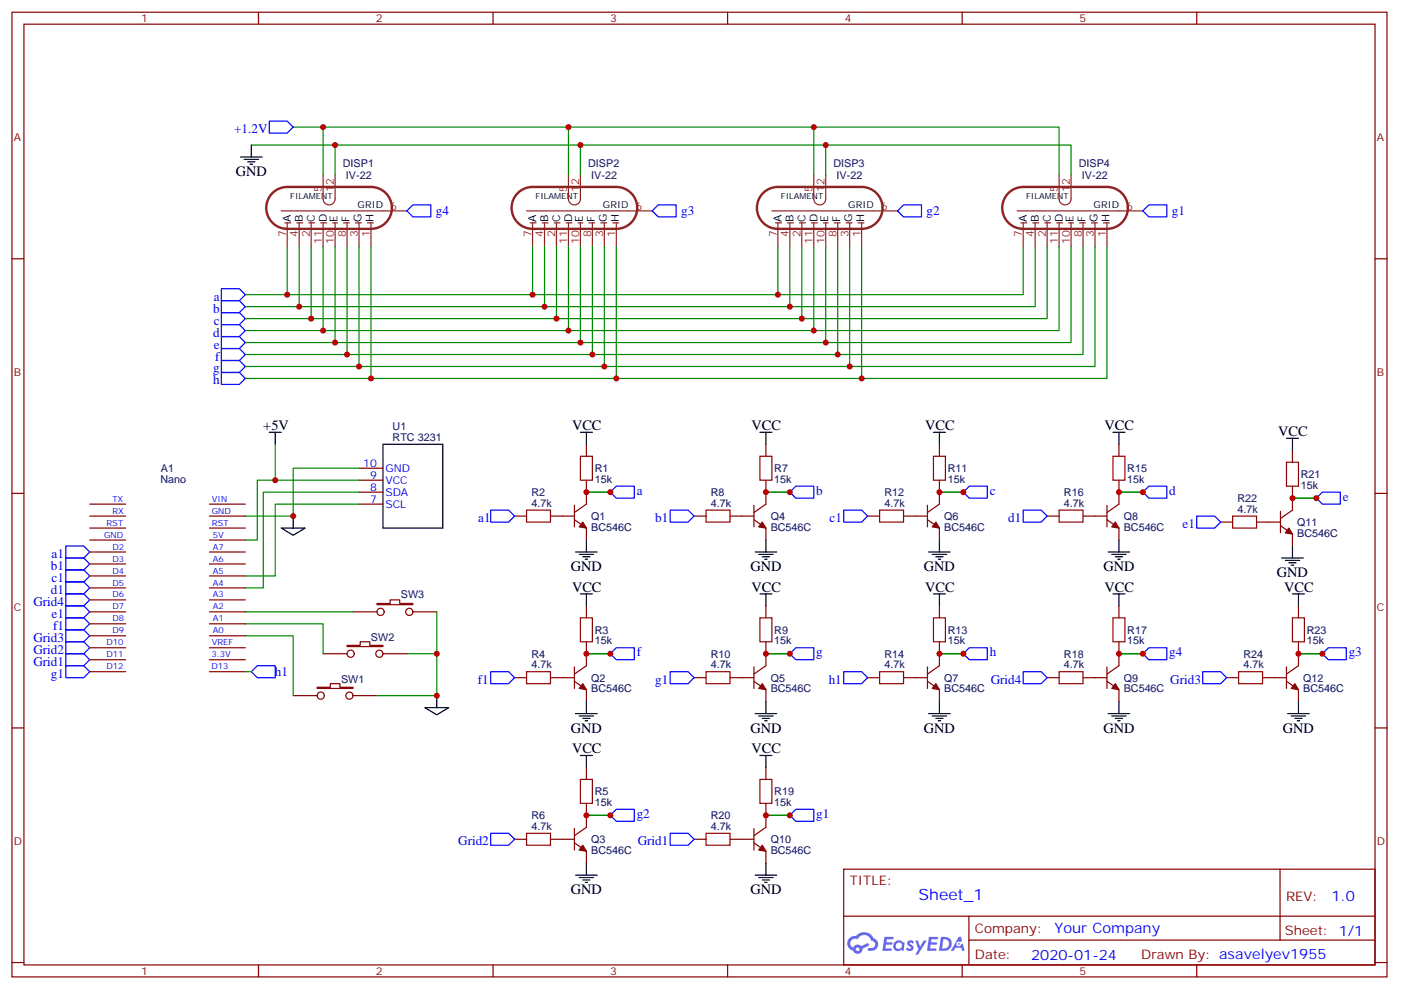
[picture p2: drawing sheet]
<svg xmlns="http://www.w3.org/2000/svg" width="413mm" height="292mm" viewBox="0 0 413 292" stroke-linecap="round" stroke-linejoin="round" font-family="sans-serif">
<g fill="none" stroke="#870000" stroke-width=".35">
<path d="M3.5 3.6h405.4v284.3h-405.4zM7.1 7.1h398.2v277.3h-398.2zM76.2 3.6v3.5M145.3 3.6v3.5M214.5 3.6v3.5M283.6 3.6v3.5M352.8 3.6v3.5M3.5 76.3h3.6M405.3 76.3h3.6M3.5 145.4h3.6M405.3 145.4h3.6M3.5 214.6h3.6"/>
<path d="M405.3 214.6h3.6M248.7 256.2h156.6v28.2h-156.6zM377.3 256.2v20.9M248.7 270h156.5M285.6 277.1h119.6M285.6 270v14.1M3.5 283.7h3.6M76.2 284.4v3.5M145.3 284.4v3.5M214.5 284.4v3.5M283.6 284.4v3.5M352.8 284.4v3.5"/>
<path d="M405.3 283.7h3.6"/>
</g>
<g fill="#5487ff">
<path d="M267.7 277.4a1.22 1.22 0 0 1 1.7 .2l-.4 .6a.47 .47 0 0 0-.3-.4 .47 .47 0 0 0-.5 .2l.1 .2a1.14 1.14 0 0 1 .8 1.8 1.14 1.14 0 0 1-1.9 0l-.2-.2 .5-.6 .7 .4a.29 .29 0 0 0 .3-.2 .29 .29 0 0 0-.2-.3 1.04 1.04 0 0 1-.6-1.7z"/>
<path d="M260.7 276.1h2.4l.3 .2-.2 .5-1.8 .1-.1 .8h1.5l.3 .4-.3 .3h-1.6l-.2 1.1 1.7 .1 .2 .3-.2 .3-2.6 .1z"/>
<path d="M273.8 276.1h2.4l.3 .2-.1 .5-1.8 .1-.2 .8h1.6l.3 .4-.4 .3h-1.6l-.1 1.1 1.7 .1 .2 .3-.2 .3-2.6 .1z"/>
<path d="M282.6 276.1h.7l.3 1.3-.6 .3a.69 .69 0 0 0-1 .3 .69 .69 0 0 0 .4 .9 .69 .69 0 0 0 .9-.6l.5-.2 .6 2.2h-.8l-.2-.9h-1.8l-.5 .9h-.8z"/>
<path d="M269.8 277.2h.8l.6 1.8 1.1-1.8h.9l-2.6 4.2h-.8l.9-1.6z"/>
<path d="M277.4 276.1l-.6 4.2h1.3a2.11 2.11 0 0 0 2.5-2.1 2.11 2.11 0 0 0-2.5-2.1zM278.1 276.8a1.39 1.39 0 0 1 1.7 1.5 1.39 1.39 0 0 1-1.8 1.2h-.3z"/>
<path d="M263.7 277.7a1.54 1.54 0 0 0-.1 2.2 1.54 1.54 0 0 0 2.2 .1l.6 .3 .3-2.3-.2-.3h-.4a1.49 1.49 0 0 0-2.4 0zM264 278.7a.94 .94 0 0 1 1.8 0 .94 .94 0 0 1-1.8 0z"/>
<path d="M250.4 276.5a2.18 2.18 0 0 0 1.1 3.7 1.44 1.44 0 0 0 1.6 .9 1.44 1.44 0 0 0 1.2-1.5l2-1-.5-.7-1.9 1a1.47 1.47 0 0 0-2.4 .4 1.39 1.39 0 0 1-.7-1.9 1.39 1.39 0 0 1 2-.5 2.12 2.12 0 0 1 2.2-1.3 2.12 2.12 0 0 1 1.9 1.7 1.14 1.14 0 0 1 1.1 1.4 1.14 1.14 0 0 1-1.7 .7 .43 .43 0 0 0-.5 .4 .43 .43 0 0 0 .4 .5 1.98 1.98 0 0 0 2.5-1.3 1.98 1.98 0 0 0-1.2-2.5 3.1 3.1 0 0 0-5.3-.7l-.9 .1zM252.3 279.8a.55 .55 0 0 1 1.1 0 .55 .55 0 0 1-1.1 0z"/>
<circle cx="282.6" cy="278.2" r=".26"/>
</g>
<path d="M80.3 56.9a6.2 6.2 0 0 1 4.4-1.8h24.7a6.2 6.2 0 0 1 6.1 6.2 6.2 6.2 0 0 1-6.1 6.2h-24.7a6.2 6.2 0 0 1-5.7-3.9 6.2 6.2 0 0 1 1.3-6.7zM152.6 56.9a6.2 6.2 0 0 1 4.4-1.8h24.7a6.2 6.2 0 0 1 6.2 6.2 6.2 6.2 0 0 1-6.2 6.2h-24.7a6.2 6.2 0 0 1-5.7-3.9 6.2 6.2 0 0 1 1.3-6.7zM224.9 56.9a6.2 6.2 0 0 1 4.4-1.8h24.7a6.2 6.2 0 0 1 6.2 6.2 6.2 6.2 0 0 1-6.2 6.2h-24.7a6.2 6.2 0 0 1-5.7-3.9 6.2 6.2 0 0 1 1.3-6.7zM297.3 56.9a6.2 6.2 0 0 1 4.3-1.8h24.7a6.2 6.2 0 0 1 6.2 6.2 6.2 6.2 0 0 1-6.2 6.2h-24.7a6.2 6.2 0 0 1-5.7-3.9 6.2 6.2 0 0 1 1.4-6.7z" fill="none" stroke="#8c2424" stroke-width=".71"/>
<g fill="none" stroke="#8c2424" stroke-width=".35">
<path d="M95.2 51.6v7a1.76 1.76 0 0 0 1.8 1.8 1.76 1.76 0 0 0 1.8-1.8v-7M167.6 51.6v7a1.76 1.76 0 0 0 1.7 1.8 1.76 1.76 0 0 0 1.8-1.8v-7M239.9 51.6v7a1.76 1.76 0 0 0 1.8 1.8 1.76 1.76 0 0 0 1.7-1.8v-7M312.2 51.6v7a1.76 1.76 0 0 0 1.8 1.8 1.76 1.76 0 0 0 1.7-1.8v-7M82.9 62.2h37M84 65.7h1.7M84.7 65.7v7M87.5 65.7h1.8M88.2 65.7v7M91 65.7h1.8M91.7 65.7v7M94.5 65.7h1.8"/>
<path d="M95.2 65.7v7M98.1 65.7h1.4M98.8 65.7v7M101.2 65.7h1.8M102.3 65.7v7M104.8 65.7h1.7M105.8 65.7v7M108.3 65.7h1.8M109.4 65.7v7M155.2 62.2h37.1M156.3 65.7h1.7M157 65.7v7"/>
<path d="M159.8 65.7h1.8M160.5 65.7v7M163.3 65.7h1.8M164 65.7v7M166.9 65.7h1.7M167.6 65.7v7M170.4 65.7h1.4M171.1 65.7v7M173.6 65.7h1.7M174.6 65.7v7M177.1 65.7h1.8M178.2 65.7v7"/>
<path d="M180.6 65.7h1.8M181.7 65.7v7M227.5 62.2h37.1M228.6 65.7h1.8M229.3 65.7v7M232.1 65.7h1.8M232.8 65.7v7M235.7 65.7h1.7M236.4 65.7v7M239.2 65.7h1.7M239.9 65.7v7M242.7 65.7h1.4"/>
<path d="M243.4 65.7v7M245.9 65.7h1.7M246.9 65.7v7M249.4 65.7h1.8M250.5 65.7v7M252.9 65.7h1.8M254 65.7v7M299.9 62.2h37M300.9 65.7h1.8M301.6 65.7v7M304.4 65.7h1.8M305.2 65.7v7"/>
<path d="M308 65.7h1.7M308.7 65.7v7M311.5 65.7h1.8M312.2 65.7v7M315 65.7h1.4M315.7 65.7v7M318.2 65.7h1.8M319.3 65.7v7M321.7 65.7h1.8M322.8 65.7v7M325.3 65.7h1.7M326.3 65.7v7"/>
</g>
<g fill="none" stroke="#008700" stroke-width=".35">
<path d="M86.4 37.5h8.8M167.6 37.5h-72.4v14.1M239.9 37.5h72.3v14.1M74.1 42.8h24.7v8.8M98.8 42.8h72.3M167.6 51.6v-14.1h72.3v14.1M243.4 51.6v-8.8h72.3v8.8M243.4 42.8h-72.3v8.8M84.7 72.7v14.2h72.3v-14.2M88.2 72.7v17.7h72.3M91.7 72.7v21.2h72.3v-21.2M95.2 72.7v24.7h72.4"/>
<path d="M98.8 72.7v28.3h72.3v-28.3M102.3 72.7v31.8h72.3M105.8 72.7v35.3h72.4v-35.3M109.4 72.7v38.8h72.3M160.5 72.7v17.7h72.3M167.6 72.7v24.7h72.3M174.6 72.7v31.8h72.3M181.7 72.7v38.8h72.3M229.3 72.7v14.2h-72.3M232.8 72.7v17.7h72.4v-17.7M236.4 72.7v21.2h-72.4M239.9 72.7v24.7h72.3v-24.7"/>
<path d="M243.4 72.7v28.3h-72.3M246.9 72.7v31.8h72.4v-31.8M250.5 72.7v35.3h-72.3M254 72.7v38.8h72.3v-38.8M301.6 72.7v14.2h-72.3M308.7 72.7v21.2h-72.3M315.7 72.7v28.3h-72.3M322.8 72.7v35.3h-72.3M72.3 86.9h12.4M72.3 90.4h15.9M72.3 93.9h19.4M72.3 97.4h22.9"/>
<path d="M72.3 101h26.5M72.3 104.5h30M72.3 108h33.5M72.3 111.5h37.1M81.1 131v10.5h24.7M105.8 138h-19.4v14.1h-14.1M81.1 141.5h-5.3v17.7h-3.5M105.8 145.1h-28.2v28.2h-5.3M105.8 148.6h-24.7v21.2h-8.8M172.9 145.1h7M225.8 145.1h7M276.9 145.1h7.1"/>
<path d="M329.8 145.1h7.1M381 146.8h7.1M72.3 187.4h14.1v17.6M72.3 183.9h22.9v8.8M72.3 180.3h31.8M72.3 198h1.8M128.8 180.3v12.4h-8.9M128.8 192.7v12.3h-17.7M172.9 192.7h7M225.8 192.7h7M276.9 192.7h7.1M329.8 192.7h7.1"/>
<path d="M382.8 192.7h7M172.9 240.3h7M225.8 240.3h7"/>
</g>
<g fill="none" stroke="#00f" stroke-width=".35">
<path d="M79.4 35.7h5.3l1.7 1.8-1.7 1.7h-5.3zM119.9 62.2l1.8-1.8h5.3v3.5h-5.3zM192.3 62.2l1.7-1.8h5.3v3.5h-5.3zM264.6 62.2l1.7-1.8h5.3v3.5h-5.3zM336.9 62.2l1.8-1.8h5.3v3.5h-5.3zM65.3 85.1h5.3l1.7 1.8-1.7 1.7h-5.3zM65.3 88.6h5.3l1.7 1.8-1.7 1.7h-5.3zM65.3 92.1h5.3l1.7 1.8-1.7 1.8h-5.3zM65.3 95.7h5.3l1.7 1.7-1.7 1.8h-5.3zM65.3 99.2h5.3l1.7 1.8-1.7 1.7h-5.3zM65.3 102.7h5.3l1.7 1.8-1.7 1.8h-5.3zM65.3 106.3h5.3l1.7 1.7-1.7 1.8h-5.3z"/>
<path d="M65.3 109.8h5.3l1.7 1.7-1.7 1.8h-5.3zM144.6 150.4h5.3l1.8 1.7-1.8 1.8h-5.3zM179.9 145.1l1.8-1.8h5.3v3.5h-5.3zM197.6 150.4h5.2l1.8 1.7-1.8 1.8h-5.2zM232.8 145.1l1.8-1.8h5.3v3.5h-5.3zM248.7 150.4h5.3l1.8 1.7-1.8 1.8h-5.3zM284 145.1l1.8-1.8h5.2v3.5h-5.2zM301.6 150.4h5.3l1.8 1.7-1.8 1.8h-5.3zM336.9 145.1l1.8-1.8h5.3v3.5h-5.3zM352.8 152.1h5.3l1.7 1.8-1.7 1.7h-5.3zM389.8 145.1h5.3v3.5h-5.3l-1.7-1.8zM19.4 175h5.3l1.8 1.8-1.8 1.8h-5.3z"/>
<path d="M19.4 178.6h5.3l1.8 1.7-1.8 1.8h-5.3zM19.4 171.5h5.3l1.8 1.8-1.8 1.7h-5.3zM19.4 168h5.3l1.8 1.8-1.8 1.7h-5.3zM19.4 164.5h5.3l1.8 1.7-1.8 1.8h-5.3zM19.4 160.9h5.3l1.8 1.8-1.8 1.8h-5.3zM19.4 192.7h5.3l1.8 1.8-1.8 1.7h-5.3zM19.4 189.2h5.3l1.8 1.7-1.8 1.8h-5.3zM19.4 185.6h5.3l1.8 1.8-1.8 1.8h-5.3zM19.4 196.2h5.3l1.8 1.8-1.8 1.7h-5.3zM19.4 182.1h5.3l1.8 1.8-1.8 1.7h-5.3zM74.1 198l1.7-1.8h5.3v3.5h-5.3zM144.6 198h5.3l1.8 1.7-1.8 1.8h-5.3z"/>
<path d="M179.9 192.7l1.8-1.8h5.3v3.6h-5.3zM197.6 198h5.2l1.8 1.7-1.8 1.8h-5.2zM232.8 192.7l1.8-1.8h5.3v3.6h-5.3zM248.7 198h5.3l1.8 1.7-1.8 1.8h-5.3zM284 192.7l1.8-1.8h5.2v3.6h-5.2zM301.6 198h5.3l1.8 1.7-1.8 1.8h-5.3zM336.9 192.7l1.8-1.8h5.3v3.6h-5.3zM354.5 198h5.3l1.8 1.7-1.8 1.8h-5.3zM389.8 192.7l1.8-1.8h5.3v3.6h-5.3zM144.6 245.6h5.3l1.8 1.8-1.8 1.7h-5.3zM179.9 240.3l1.8-1.8h5.3v3.6h-5.3zM197.6 245.6h5.2l1.8 1.8-1.8 1.7h-5.2z"/>
<path d="M232.8 240.3l1.8-1.8h5.3v3.6h-5.3z"/>
</g>
<g fill="none" stroke="#000" stroke-width=".35">
<path d="M70.9 46.3h6.4M72 47h4.2M73 47.7h2.1M73.7 48.4h.7M74.1 42.8v3.5M79.4 127.4h3.5M81.1 127.4v3.6M112.9 131h17.6v24.6h-17.6zM171.1 127.4h3.5M172.9 127.4v3.6M224 127.4h3.5M225.8 127.4v3.6"/>
<path d="M275.2 127.4h3.5M276.9 127.4v3.6M328.1 127.4h3.5M329.8 127.4v3.6M379.2 129.2h3.6M381 129.2v3.5M82.9 155.6h7.1l-3.6 2.2zM86.4 152.1v3.5M172.9 159.2v3.5M225.8 159.2v3.5M276.9 159.2v3.5M329.8 159.2v3.5"/>
<path d="M169.7 162.7h6.3M170.7 163.4h4.3M171.1 175h3.5M171.8 164.1h2.1M172.5 164.8h.7M172.9 175v3.6M222.6 162.7h6.4M223.7 163.4h4.2M224 175h3.5M224.7 164.1h2.1M225.4 164.8h.7M225.8 175v3.6"/>
<path d="M273.8 162.7h6.3M274.8 163.4h4.2M275.2 175h3.5M275.9 164.1h2.1M276.6 164.8h.7M276.9 175v3.6M326.7 162.7h6.3M327.7 163.4h4.3M328.1 175h3.5M328.8 164.1h2.1M329.5 164.8h.7M329.8 175v3.6"/>
<path d="M377.8 164.5h6.4M378.9 165.2h4.2M379.9 165.9h2.2M380.6 166.6h.8M381 175h3.5M381 160.9v3.6M382.8 175v3.6M125.2 208.6h7.1l-3.5 2.1zM128.8 205v3.6M169.7 210.3h6.3M170.7 211h4.3M171.8 211.7h2.1"/>
<path d="M172.5 212.4h.7M172.9 206.8v3.5M222.6 210.3h6.4M223.7 211h4.2M224.7 211.7h2.1M225.4 212.4h.7M225.8 206.8v3.5M273.8 210.3h6.3M274.8 211h4.2M275.9 211.7h2.1M276.6 212.4h.7M276.9 206.8v3.5"/>
<path d="M326.7 210.3h6.3M327.7 211h4.3M328.8 211.7h2.1M329.5 212.4h.7M329.8 206.8v3.5M379.6 210.3h6.3M380.6 211h4.3M381.7 211.7h2.1M382.4 212.4h.7M382.8 206.8v3.5M171.1 222.7h3.5M172.9 222.7v3.5"/>
<path d="M224 222.7h3.5M225.8 222.7v3.5M169.7 258h6.3M170.7 258.7h4.3M171.8 259.4h2.1M172.9 254.4v3.6M222.6 258h6.4M223.7 258.7h4.2M224.7 259.4h2.1M225.8 254.4v3.6M172.5 260.1h.7M225.4 260.1h.7"/>
</g>
<g fill="none" stroke="#870000" stroke-width=".35">
<path d="M105.8 138h7.1M172.9 131v3.5M225.8 131v3.5M276.9 131v3.5M329.8 131v3.5M381 132.7v3.5M26.5 148.6h10.5M26.5 152.1h10.5M26.5 155.6h10.5M26.5 159.2h10.5M61.7 148.6h10.6M61.7 152.1h10.6"/>
<path d="M61.7 155.6h10.6M61.7 159.2h10.6M105.8 148.6h7.1M105.8 145.1h7.1M105.8 141.5h7.1M151.7 152.1h3.5M162.3 152.1h7M169.3 153.2l3.6 2.4v3.6M169.3 148.9v6.4M172.9 141.5v7.1l-3.6 2.5M204.6 152.1h3.5M215.2 152.1h7"/>
<path d="M222.2 153.2l3.6 2.4v3.6M222.2 148.9v6.4M225.8 141.5v7.1l-3.6 2.5M255.8 152.1h3.5M266.3 152.1h7.1M273.4 153.2l3.5 2.4v3.6M273.4 148.9v6.4M276.9 141.5v7.1l-3.5 2.5M308.7 152.1h3.5M319.3 152.1h7M326.3 153.2l3.5 2.4v3.6M326.3 148.9v6.4"/>
<path d="M329.8 141.5v7.1l-3.5 2.5M359.8 153.9h3.6M370.4 153.9h7.1M377.5 154.9l3.5 2.5v3.5M377.5 150.7v6.4M381 143.3v7.1l-3.5 2.4M26.5 162.7h10.5M26.5 166.2h10.5M26.5 169.8h10.5M26.5 173.3h10.5M26.5 176.8h10.5M61.7 162.7h10.6"/>
<path d="M61.7 166.2h10.6M61.7 169.8h10.6M61.7 173.3h10.6M61.7 176.8h10.6M111.1 177.9h3.9v-1.1h2.8v1.1h3.9v.3h-10.6zM172.9 178.6v3.5M225.8 178.6v3.5M276.9 178.6v3.5M329.8 178.6v3.5M382.8 178.6v3.5M26.5 180.3h10.5M26.5 183.9h10.5"/>
<path d="M26.5 187.4h10.5M26.5 190.9h10.5M26.5 194.5h10.5M26.5 198h10.5M61.7 180.3h10.6M61.7 183.9h10.6M61.7 187.4h10.6M61.7 190.9h10.6M61.7 194.5h10.6M61.7 198h10.6M95.2 192.7h7.1M102.3 190.2h3.9v-1h2.8v1h3.9v.4h-10.6z"/>
<path d="M104.1 180.3h7M112.9 192.7h7M121.7 180.3h7.1M151.7 199.7h3.5M162.3 199.7h7M169.3 196.6v6.3M172.9 189.2v7l-3.6 2.5M204.6 199.7h3.5M215.2 199.7h7M222.2 196.6v6.3M225.8 189.2v7l-3.6 2.5M255.8 199.7h3.5"/>
<path d="M266.3 199.7h7.1M273.4 196.6v6.3M276.9 189.2v7l-3.5 2.5M308.7 199.7h3.5M319.3 199.7h7M326.3 196.6v6.3M329.8 189.2v7l-3.5 2.5M361.6 199.7h3.5M372.2 199.7h7M379.2 196.6v6.3M382.8 189.2v7l-3.6 2.5M86.4 205h7.1"/>
<path d="M93.5 202.6h3.9v-1.1h2.8v1.1h3.9v.3h-10.6zM104.1 205h7M169.3 200.8l3.6 2.5v3.5M222.2 200.8l3.6 2.5v3.5M273.4 200.8l3.5 2.5v3.5M326.3 200.8l3.5 2.5v3.5M379.2 200.8l3.6 2.5v3.5M172.9 226.2v3.5M172.9 236.8v7l-3.6 2.5M225.8 226.2v3.5M225.8 236.8v7l-3.6 2.5M151.7 247.4h3.5"/>
<path d="M162.3 247.4h7M169.3 248.4l3.6 2.5v3.5M169.3 244.2v6.3M204.6 247.4h3.5M215.2 247.4h7M222.2 248.4l3.6 2.5v3.5M222.2 244.2v6.3"/>
<circle cx="103.4" cy="192.7" r="1.06"/>
<circle cx="111.8" cy="192.7" r="1.06"/>
<circle cx="112.2" cy="180.3" r="1.06"/>
<circle cx="120.6" cy="180.3" r="1.06"/>
<circle cx="94.5" cy="205" r="1.06"/>
<circle cx="103" cy="205" r="1.06"/>
</g>
<g fill="#870000" stroke="#870000" stroke-width=".35">
<path d="M171.8 153.9l1.1 1.7-2.2-.3z"/>
<path d="M171.8 201.5l1.1 1.8-2.2-.4z"/>
<path d="M171.8 249.1l1.1 1.8-2.2-.4z"/>
<path d="M224.7 153.9l1.1 1.7-2.1-.3z"/>
<path d="M224.7 201.5l1.1 1.8-2.1-.4z"/>
<path d="M275.9 153.9l1 1.7-2.1-.3z"/>
<path d="M275.9 201.5l1 1.8-2.1-.4z"/>
<path d="M328.8 153.9l1 1.7-2.1-.3z"/>
<path d="M328.8 201.5l1 1.8-2.1-.4z"/>
<path d="M224.7 249.1l1.1 1.8-2.1-.4z"/>
<path d="M379.9 155.6l1.1 1.8-2.1-.3z"/>
<path d="M381.7 201.5l1.1 1.8-2.2-.4z"/>
</g>
<g fill="none" stroke="#a10000" stroke-width=".35">
<path d="M171.1 134.5h3.5v7h-3.5zM224 134.5h3.5v7h-3.5zM275.2 134.5h3.5v7h-3.5zM328.1 134.5h3.5v7h-3.5zM379.2 136.2h3.6v7.1h-3.6zM155.2 150.4h7.1v3.5h-7.1zM208.1 150.4h7.1v3.5h-7.1zM259.3 150.4h7v3.5h-7zM312.2 150.4h7.1v3.5h-7.1zM363.4 152.1h7v3.5h-7zM155.2 198h7.1v3.5h-7.1zM171.1 182.1h3.5v7.1h-3.5z"/>
<path d="M208.1 198h7.1v3.5h-7.1zM224 182.1h3.5v7.1h-3.5zM259.3 198h7v3.5h-7zM275.2 182.1h3.5v7.1h-3.5zM312.2 198h7.1v3.5h-7.1zM328.1 182.1h3.5v7.1h-3.5zM365.1 198h7.1v3.5h-7.1zM381 182.1h3.5v7.1h-3.5zM171.1 229.7h3.5v7.1h-3.5zM224 229.7h3.5v7.1h-3.5zM155.2 245.6h7.1v3.5h-7.1zM208.1 245.6h7.1v3.5h-7.1z"/>
</g>
<g fill="#c00">
<circle cx="388.1" cy="146.8" r=".88"/>
<circle cx="381" cy="146.8" r=".88"/>
<circle cx="336.9" cy="192.7" r=".88"/>
<circle cx="329.8" cy="192.7" r=".88"/>
<circle cx="284" cy="192.7" r=".88"/>
<circle cx="276.9" cy="192.7" r=".88"/>
<circle cx="232.8" cy="192.7" r=".88"/>
<circle cx="225.8" cy="192.7" r=".88"/>
<circle cx="179.9" cy="240.3" r=".88"/>
<circle cx="172.9" cy="240.3" r=".88"/>
<circle cx="179.9" cy="145.1" r=".88"/>
<circle cx="172.9" cy="145.1" r=".88"/>
<circle cx="128.8" cy="205" r=".88"/>
<circle cx="81.1" cy="141.5" r=".88"/>
<circle cx="86.4" cy="152.1" r=".88"/>
<circle cx="128.8" cy="192.7" r=".88"/>
<circle cx="105.8" cy="108" r=".88"/>
<circle cx="98.8" cy="101" r=".88"/>
<circle cx="91.7" cy="93.9" r=".88"/>
<circle cx="84.7" cy="86.9" r=".88"/>
<circle cx="254" cy="111.5" r=".88"/>
<circle cx="250.5" cy="108" r=".88"/>
<circle cx="246.9" cy="104.5" r=".88"/>
<circle cx="243.4" cy="101" r=".88"/>
<circle cx="239.9" cy="97.4" r=".88"/>
<circle cx="236.4" cy="93.9" r=".88"/>
<circle cx="232.8" cy="90.4" r=".88"/>
<circle cx="229.3" cy="86.9" r=".88"/>
<circle cx="157" cy="86.9" r=".88"/>
<circle cx="160.5" cy="90.4" r=".88"/>
<circle cx="164" cy="93.9" r=".88"/>
<circle cx="167.6" cy="97.4" r=".88"/>
<circle cx="171.1" cy="101" r=".88"/>
<circle cx="174.6" cy="104.5" r=".88"/>
<circle cx="178.2" cy="108" r=".88"/>
<circle cx="181.7" cy="111.5" r=".88"/>
<circle cx="243.4" cy="42.8" r=".88"/>
<circle cx="239.9" cy="37.5" r=".88"/>
<circle cx="167.6" cy="37.5" r=".88"/>
<circle cx="95.3" cy="37.5" r=".88"/>
<circle cx="98.8" cy="42.8" r=".88"/>
<circle cx="171.1" cy="42.8" r=".88"/>
<circle cx="88.2" cy="90.4" r=".88"/>
<circle cx="95.3" cy="97.4" r=".88"/>
<circle cx="102.3" cy="104.5" r=".88"/>
<circle cx="109.4" cy="111.5" r=".88"/>
<circle cx="172.9" cy="192.7" r=".88"/>
<circle cx="179.9" cy="192.7" r=".88"/>
<circle cx="225.8" cy="145.1" r=".88"/>
<circle cx="232.8" cy="145.1" r=".88"/>
<circle cx="276.9" cy="145.1" r=".88"/>
<circle cx="284" cy="145.1" r=".88"/>
<circle cx="329.8" cy="145.1" r=".88"/>
<circle cx="336.9" cy="145.1" r=".88"/>
<circle cx="225.8" cy="240.3" r=".88"/>
<circle cx="232.8" cy="240.3" r=".88"/>
<circle cx="382.8" cy="192.7" r=".88"/>
<circle cx="389.8" cy="192.7" r=".88"/>
</g>
<text font-size="4.6" fill="#00f" x="270.8" y="265.2">Sheet_1</text>
<g font-size="4.2">
<text x="69.5" y="51.9">GND</text>
<text x="77.6" y="126.7">+5V</text>
<text x="168.6" y="126.7">VCC</text>
<text x="221.5" y="126.7">VCC</text>
<text x="272.7" y="126.7">VCC</text>
<text x="325.6" y="126.7">VCC</text>
<text x="376.8" y="128.5">VCC</text>
<text x="168.3" y="168.3">GND</text>
<text x="221.2" y="168.3">GND</text>
<text x="272.3" y="168.3">GND</text>
<text x="325.3" y="168.3">GND</text>
<text x="376.4" y="170.1">GND</text>
<text x="168.6" y="174.3">VCC</text>
<text x="221.5" y="174.3">VCC</text>
<text x="272.7" y="174.3">VCC</text>
<text x="325.6" y="174.3">VCC</text>
<text x="378.5" y="174.3">VCC</text>
<text x="168.3" y="216">GND</text>
<text x="221.2" y="216">GND</text>
<text x="272.3" y="216">GND</text>
<text x="325.3" y="216">GND</text>
<text x="378.2" y="216">GND</text>
<text x="168.6" y="222">VCC</text>
<text x="221.5" y="222">VCC</text>
<text x="168.3" y="263.6">GND</text>
<text x="221.2" y="263.6">GND</text>
</g>
<g font-size="4.2" fill="#00f">
<text x="392.5" y="265.4">1.0</text>
<text x="310.9" y="275">Your Company</text>
<text x="304" y="282.8">2020-01-24</text>
</g>
<g font-size="3.9" fill="#00f">
<text x="69" y="39.2">+1.2V</text>
<text x="128.5" y="63.4">g4</text>
<text x="200.8" y="63.4">g3</text>
<text x="273.1" y="63.4">g2</text>
<text x="345.5" y="63.4">g1</text>
<text x="63" y="88.6">a</text>
<text x="62.8" y="92.1">b</text>
<text x="63" y="95.7">c</text>
<text x="62.8" y="99.2">d</text>
<text x="63" y="102.7">e</text>
<text x="63.5" y="106.3">f</text>
<text x="62.8" y="109.8">g</text>
<text x="62.8" y="113.3">h</text>
<text x="187.7" y="145.8">a</text>
<text x="240.6" y="145.8">b</text>
<text x="291.8" y="145.8">c</text>
<text x="344.7" y="145.8">d</text>
<text x="395.8" y="147.6">e</text>
<text x="141" y="153.9">a1</text>
<text x="193.1" y="153.9">b1</text>
<text x="244.5" y="153.9">c1</text>
<text x="297.2" y="153.9">d1</text>
<text x="348.6" y="155.6">e1</text>
<text x="15" y="168">b1</text>
<text x="15.2" y="164.5">a1</text>
<text x="15.2" y="171.5">c1</text>
<text x="9.8" y="178.6">Grid4</text>
<text x="15" y="175">d1</text>
<text x="15.2" y="182.1">e1</text>
<text x="15.7" y="185.6">f1</text>
<text x="9.8" y="189.2">Grid3</text>
<text x="9.8" y="196.2">Grid1</text>
<text x="9.8" y="192.7">Grid2</text>
<text x="187.7" y="193.5">f</text>
<text x="240.6" y="193.5">g</text>
<text x="291.8" y="193.5">h</text>
<text x="344.7" y="193.5">g4</text>
<text x="397.6" y="193.5">g3</text>
<text x="15" y="199.7">g1</text>
<text x="81" y="199.3">h1</text>
<text x="140.9" y="201.5">f1</text>
<text x="193.1" y="201.5">g1</text>
<text x="244.3" y="201.5">h1</text>
<text x="292.1" y="201.5">Grid4</text>
<text x="345" y="201.5">Grid3</text>
<text x="187.7" y="241.1">g2</text>
<text x="240.6" y="241.1">g1</text>
<text x="135.1" y="249.1">Grid2</text>
<text x="188" y="249.1">Grid1</text>
</g>
<g font-size="3.9" fill="#800">
<text x="250.5" y="260.8">TITLE:</text>
<text x="379.1" y="265.4">REV:</text>
<text x="287.4" y="275">Company:</text>
<text x="378.7" y="275.6">Sheet: 1/1</text>
<text x="287.4" y="282.6">Date:</text>
<text x="336.4" y="282.7">Drawn By: asavelyev1955</text>
</g>
<g font-size="3.2" fill="#800">
<text x="41.6" y="6.6">1</text>
<text x="110.8" y="6.6">2</text>
<text x="179.9" y="6.6">3</text>
<text x="249.1" y="6.6">4</text>
<text x="318.2" y="6.6">5</text>
<text x="4.1" y="41.7">A</text>
<text x="405.9" y="41.7">A</text>
<text x="4.1" y="110.8">B</text>
<text x="405.9" y="110.8">B</text>
<text x="4.1" y="180">C</text>
<text x="405.9" y="180">C</text>
<text x="4.1" y="249.1">D</text>
<text x="405.9" y="249.1">D</text>
<text x="41.6" y="287.4">1</text>
<text x="110.8" y="287.4">2</text>
<text x="179.9" y="287.4">3</text>
<text x="249.1" y="287.4">4</text>
<text x="318.2" y="287.4">5</text>
</g>
<g font-size="3.2" fill="#000080">
<text x="101.1" y="49.3">DISP1</text>
<text x="102" y="52.8">IV-22</text>
<text x="173.4" y="49.3">DISP2</text>
<text x="174.3" y="52.8">IV-22</text>
<text x="245.7" y="49.3">DISP3</text>
<text x="246.6" y="52.8">IV-22</text>
<text x="318" y="49.3">DISP4</text>
<text x="318.9" y="52.8">IV-22</text>
<text x="115.7" y="129.9">RTC 3231</text>
<text x="115.7" y="126.7">U1</text>
<text x="47.3" y="142.2">Nano</text>
<text x="47.4" y="139.1">A1</text>
<text x="175.3" y="142.3">15k</text>
<text x="175.3" y="139.2">R1</text>
<text x="228.2" y="142.3">15k</text>
<text x="228.2" y="139.2">R7</text>
<text x="279.4" y="142.3">15k</text>
<text x="279.4" y="139.2">R11</text>
<text x="332.3" y="142.3">15k</text>
<text x="332.3" y="139.2">R15</text>
<text x="383.5" y="141">R21</text>
<text x="156.6" y="149.3">4.7k</text>
<text x="156.6" y="146.2">R2</text>
<text x="209.6" y="149.3">4.7k</text>
<text x="209.6" y="146.2">R8</text>
<text x="260.7" y="149.3">4.7k</text>
<text x="260.7" y="146.2">R12</text>
<text x="313.6" y="149.3">4.7k</text>
<text x="313.6" y="146.2">R16</text>
<text x="364.8" y="148">R22</text>
<text x="383.5" y="144.1">15k</text>
<text x="174.3" y="153.2">Q1</text>
<text x="227.2" y="153.2">Q4</text>
<text x="278.3" y="153.2">Q6</text>
<text x="331.3" y="153.2">Q8</text>
<text x="364.8" y="151.1">4.7k</text>
<text x="382.4" y="155">Q11</text>
<text x="174.3" y="156.5">BC546C</text>
<text x="227.2" y="156.5">BC546C</text>
<text x="278.3" y="156.5">BC546C</text>
<text x="331.3" y="156.5">BC546C</text>
<text x="382.4" y="158.2">BC546C</text>
<text x="118.2" y="176.2">SW3</text>
<text x="109.4" y="188.9">SW2</text>
<text x="175.3" y="189.9">15k</text>
<text x="175.3" y="186.8">R3</text>
<text x="228.2" y="189.9">15k</text>
<text x="228.2" y="186.8">R9</text>
<text x="279.4" y="189.9">15k</text>
<text x="279.4" y="186.8">R13</text>
<text x="332.3" y="189.9">15k</text>
<text x="332.3" y="186.8">R17</text>
<text x="385.2" y="189.9">15k</text>
<text x="385.2" y="186.8">R23</text>
<text x="156.6" y="196.9">4.7k</text>
<text x="156.6" y="193.8">R4</text>
<text x="209.6" y="196.9">4.7k</text>
<text x="209.6" y="193.8">R10</text>
<text x="260.7" y="196.9">4.7k</text>
<text x="260.7" y="193.8">R14</text>
<text x="313.6" y="196.9">4.7k</text>
<text x="313.6" y="193.8">R18</text>
<text x="366.5" y="196.9">4.7k</text>
<text x="366.5" y="193.8">R24</text>
<text x="100.5" y="201.3">SW1</text>
<text x="174.3" y="200.9">Q2</text>
<text x="227.2" y="200.9">Q5</text>
<text x="278.3" y="200.9">Q7</text>
<text x="331.3" y="200.9">Q9</text>
<text x="384.2" y="200.9">Q12</text>
<text x="174.3" y="204.1">BC546C</text>
<text x="227.2" y="204.1">BC546C</text>
<text x="278.3" y="204.1">BC546C</text>
<text x="331.3" y="204.1">BC546C</text>
<text x="384.2" y="204.1">BC546C</text>
<text x="175.3" y="237.5">15k</text>
<text x="175.3" y="234.5">R5</text>
<text x="228.2" y="237.5">15k</text>
<text x="228.2" y="234.5">R19</text>
<text x="156.6" y="244.5">4.7k</text>
<text x="156.6" y="241.5">R6</text>
<text x="209.6" y="244.5">4.7k</text>
<text x="209.6" y="241.5">R20</text>
<text x="174.3" y="251.7">BC546C</text>
<text x="174.3" y="248.5">Q3</text>
<text x="227.2" y="251.7">BC546C</text>
<text x="227.2" y="248.5">Q10</text>
</g>
<g font-size="3.2" fill="#8d2323">
<text x="94.9" y="56.5" transform="rotate(-90 94.9 56.5)">5</text>
<text x="98.4" y="56.5" transform="rotate(-90 98.4 56.5)">12</text>
<text x="167.2" y="56.5" transform="rotate(-90 167.2 56.5)">5</text>
<text x="170.7" y="56.5" transform="rotate(-90 170.7 56.5)">12</text>
<text x="239.5" y="56.5" transform="rotate(-90 239.5 56.5)">5</text>
<text x="243.1" y="56.5" transform="rotate(-90 243.1 56.5)">12</text>
<text x="311.9" y="56.5" transform="rotate(-90 311.9 56.5)">5</text>
<text x="315.4" y="56.5" transform="rotate(-90 315.4 56.5)">12</text>
<text x="84.3" y="69.8" transform="rotate(-90 84.3 69.8)">7</text>
<text x="87.8" y="69.8" transform="rotate(-90 87.8 69.8)">4</text>
<text x="91.4" y="69.8" transform="rotate(-90 91.4 69.8)">2</text>
<text x="94.9" y="71.8" transform="rotate(-90 94.9 71.8)">11</text>
<text x="98.4" y="71.8" transform="rotate(-90 98.4 71.8)">10</text>
<text x="102" y="69.8" transform="rotate(-90 102 69.8)">8</text>
<text x="105.5" y="69.8" transform="rotate(-90 105.5 69.8)">3</text>
<text x="109" y="69.8" transform="rotate(-90 109 69.8)">1</text>
<text x="156.6" y="69.8" transform="rotate(-90 156.6 69.8)">7</text>
<text x="160.2" y="69.8" transform="rotate(-90 160.2 69.8)">4</text>
<text x="163.7" y="69.8" transform="rotate(-90 163.7 69.8)">2</text>
<text x="167.2" y="71.8" transform="rotate(-90 167.2 71.8)">11</text>
<text x="170.7" y="71.8" transform="rotate(-90 170.7 71.8)">10</text>
<text x="174.3" y="69.8" transform="rotate(-90 174.3 69.8)">8</text>
<text x="177.8" y="69.8" transform="rotate(-90 177.8 69.8)">3</text>
<text x="181.3" y="69.8" transform="rotate(-90 181.3 69.8)">1</text>
<text x="229" y="69.8" transform="rotate(-90 229 69.8)">7</text>
<text x="232.5" y="69.8" transform="rotate(-90 232.5 69.8)">4</text>
<text x="236" y="69.8" transform="rotate(-90 236 69.8)">2</text>
<text x="239.5" y="71.8" transform="rotate(-90 239.5 71.8)">11</text>
<text x="243.1" y="71.8" transform="rotate(-90 243.1 71.8)">10</text>
<text x="246.6" y="69.8" transform="rotate(-90 246.6 69.8)">8</text>
<text x="250.1" y="69.8" transform="rotate(-90 250.1 69.8)">3</text>
<text x="253.6" y="69.8" transform="rotate(-90 253.6 69.8)">1</text>
<text x="301.3" y="69.8" transform="rotate(-90 301.3 69.8)">7</text>
<text x="304.8" y="69.8" transform="rotate(-90 304.8 69.8)">4</text>
<text x="308.3" y="69.8" transform="rotate(-90 308.3 69.8)">2</text>
<text x="311.9" y="71.8" transform="rotate(-90 311.9 71.8)">11</text>
<text x="315.4" y="71.8" transform="rotate(-90 315.4 71.8)">10</text>
<text x="318.9" y="69.8" transform="rotate(-90 318.9 69.8)">8</text>
<text x="322.4" y="69.8" transform="rotate(-90 322.4 69.8)">3</text>
<text x="326" y="69.8" transform="rotate(-90 326 69.8)">1</text>
</g>
<g font-size="3.2">
<text x="85.7" y="65.3" transform="rotate(-90 85.7 65.3)">A</text>
<text x="89.3" y="65.3" transform="rotate(-90 89.3 65.3)">B</text>
<text x="92.8" y="65.3" transform="rotate(-90 92.8 65.3)">C</text>
<text x="96.3" y="65.3" transform="rotate(-90 96.3 65.3)">D</text>
<text x="99.5" y="65.3" transform="rotate(-90 99.5 65.3)">E</text>
<text x="103" y="65.3" transform="rotate(-90 103 65.3)">F</text>
<text x="106.5" y="65.3" transform="rotate(-90 106.5 65.3)">G</text>
<text x="110.1" y="65.3" transform="rotate(-90 110.1 65.3)">H</text>
<text x="158" y="65.3" transform="rotate(-90 158 65.3)">A</text>
<text x="161.6" y="65.3" transform="rotate(-90 161.6 65.3)">B</text>
<text x="165.1" y="65.3" transform="rotate(-90 165.1 65.3)">C</text>
<text x="168.6" y="65.3" transform="rotate(-90 168.6 65.3)">D</text>
<text x="171.8" y="65.3" transform="rotate(-90 171.8 65.3)">E</text>
<text x="175.3" y="65.3" transform="rotate(-90 175.3 65.3)">F</text>
<text x="178.9" y="65.3" transform="rotate(-90 178.9 65.3)">G</text>
<text x="182.4" y="65.3" transform="rotate(-90 182.4 65.3)">H</text>
<text x="230.4" y="65.3" transform="rotate(-90 230.4 65.3)">A</text>
<text x="233.9" y="65.3" transform="rotate(-90 233.9 65.3)">B</text>
<text x="237.4" y="65.3" transform="rotate(-90 237.4 65.3)">C</text>
<text x="240.9" y="65.3" transform="rotate(-90 240.9 65.3)">D</text>
<text x="244.1" y="65.3" transform="rotate(-90 244.1 65.3)">E</text>
<text x="247.6" y="65.3" transform="rotate(-90 247.6 65.3)">F</text>
<text x="251.2" y="65.3" transform="rotate(-90 251.2 65.3)">G</text>
<text x="254.7" y="65.3" transform="rotate(-90 254.7 65.3)">H</text>
<text x="302.7" y="65.3" transform="rotate(-90 302.7 65.3)">A</text>
<text x="306.2" y="65.3" transform="rotate(-90 306.2 65.3)">B</text>
<text x="309.7" y="65.3" transform="rotate(-90 309.7 65.3)">C</text>
<text x="313.3" y="65.3" transform="rotate(-90 313.3 65.3)">D</text>
<text x="316.4" y="65.3" transform="rotate(-90 316.4 65.3)">E</text>
<text x="320" y="65.3" transform="rotate(-90 320 65.3)">F</text>
<text x="323.5" y="65.3" transform="rotate(-90 323.5 65.3)">G</text>
<text x="327" y="65.3" transform="rotate(-90 327 65.3)">H</text>
</g>
<g font-size="3.2" fill="#00f">
<text x="107.1" y="137.7">10</text>
<text x="109.1" y="141.2">9</text>
<text x="113.6" y="142.6">VCC</text>
<text x="113.6" y="139.1">GND</text>
<text x="109.1" y="148.2">7</text>
<text x="109.1" y="144.7">8</text>
<text x="113.6" y="149.6">SCL</text>
<text x="113.6" y="146.1">SDA</text>
</g>
<g font-size="2.8">
<text x="105.4" y="61.4">GRID 6</text>
<text x="177.7" y="61.4">GRID 6</text>
<text x="250.1" y="61.4">GRID 6</text>
<text x="322.4" y="61.4">GRID 6</text>
</g>
<g font-size="2.5">
<text x="85.5" y="58.6">FILAMENT</text>
<text x="157.9" y="58.6">FILAMENT</text>
<text x="230.2" y="58.6">FILAMENT</text>
<text x="302.5" y="58.6">FILAMENT</text>
</g>
<g font-size="2.5" fill="#00f">
<text x="33.2" y="147.9">TX</text>
<text x="62.5" y="147.9">VIN</text>
<text x="31.4" y="154.9">RST</text>
<text x="33.2" y="151.4">RX</text>
<text x="62.4" y="151.4">GND</text>
<text x="62.5" y="154.9">RST</text>
<text x="30.7" y="158.5">GND</text>
<text x="33.2" y="162">D2</text>
<text x="62.7" y="162">A7</text>
<text x="62.7" y="158.5">5V</text>
<text x="33.2" y="165.5">D3</text>
<text x="62.7" y="165.5">A6</text>
<text x="33.2" y="169.1">D4</text>
<text x="33.2" y="172.6">D5</text>
<text x="62.7" y="172.6">A4</text>
<text x="62.7" y="169.1">A5</text>
<text x="33.2" y="176.1">D6</text>
<text x="33.2" y="179.6">D7</text>
<text x="62.7" y="179.6">A2</text>
<text x="62.7" y="176.1">A3</text>
<text x="33.2" y="183.2">D8</text>
<text x="62.7" y="183.2">A1</text>
<text x="31.4" y="190.2">D10</text>
<text x="33.2" y="186.7">D9</text>
<text x="62.4" y="190.2">VREF</text>
<text x="62.7" y="186.7">A0</text>
<text x="31.4" y="193.7">D11</text>
<text x="31.4" y="197.3">D12</text>
<text x="62.3" y="197.3">D13</text>
<text x="62.4" y="193.7">3.3V</text>
</g>
</svg>
